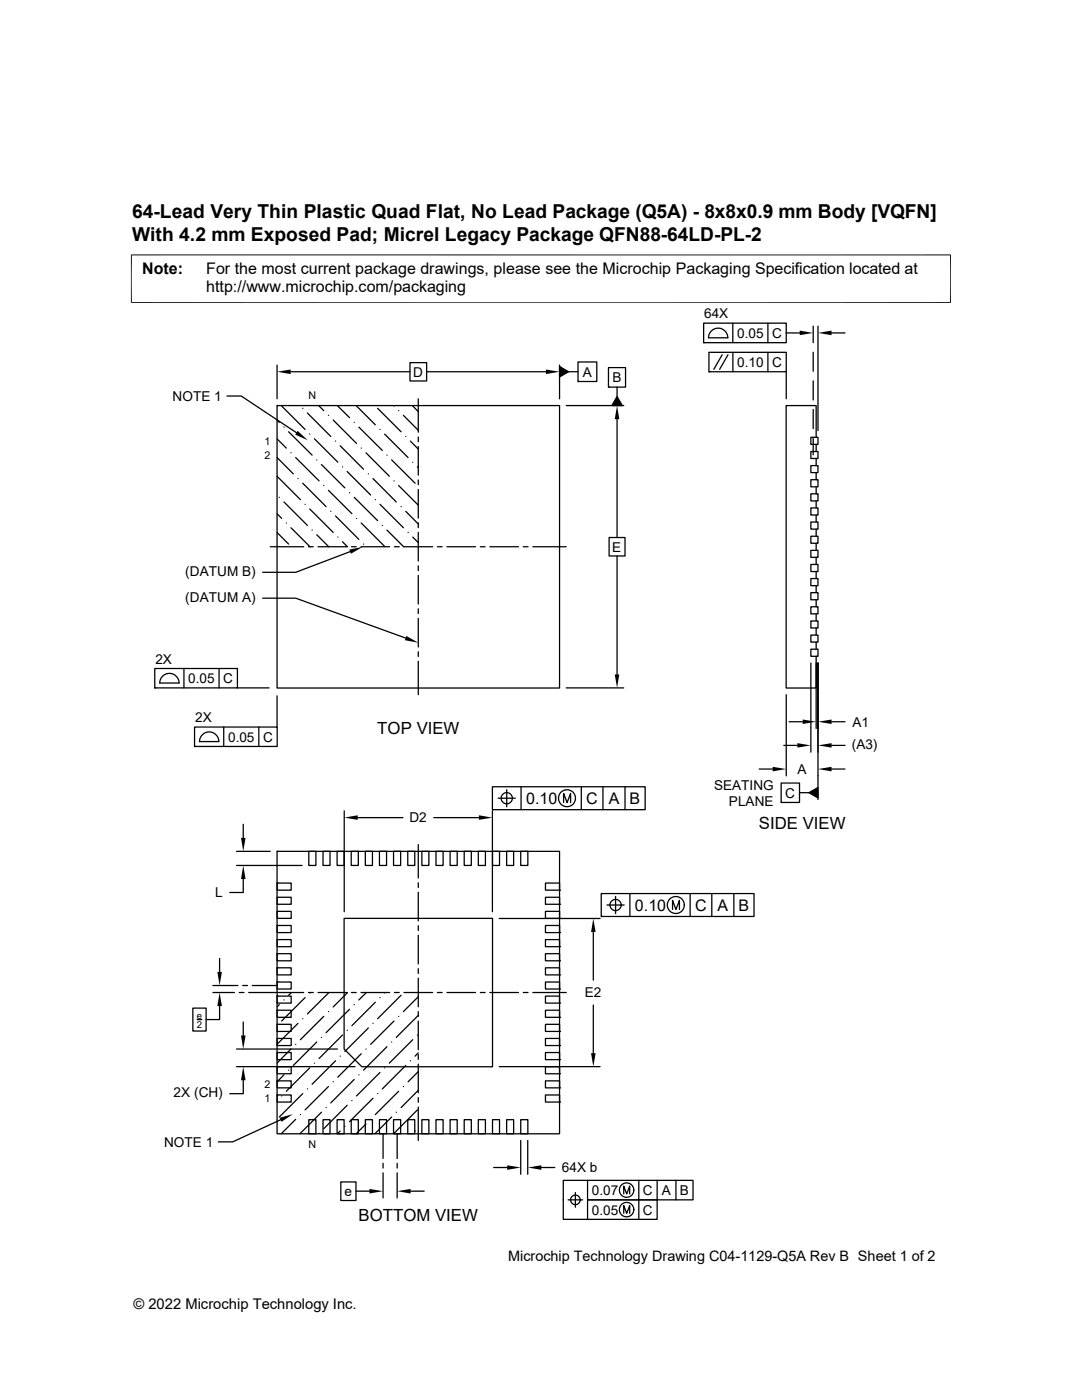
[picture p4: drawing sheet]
<svg xmlns="http://www.w3.org/2000/svg" width="216mm" height="279mm" viewBox="0 0 216 279" stroke-linecap="round" stroke-linejoin="round" font-family="sans-serif">
<g fill="none" stroke="#000" stroke-width=".25">
<path d="M45.3 79h2.8l11.1 7.4M55.3 72.9v6.7M58 74.2h23.8M81.8 72.4h3.3v3.6h-3.3zM83.5 79.6v6.7M85.1 74.2h23.8M111.7 73.2l1.8 1-1.8 1zM111.7 72.9v6.7M113.5 74.2h1.8M115.3 72.2h3.8v3.9h-3.8zM115.3 76.1h.1M121.4 73.4h3.4v3.9h-3.4z"/>
<path d="M121.4 77.3h.1M123.1 79.1l1.1 1.8h-2.1zM123.1 77.3v1.8M140.4 64.5h16.5v3.9h-16.5zM140.4 68.4h.1M141.5 70.3h15.4v3.9h-15.4zM141.5 74.2h.1M144.1 70.8l-1.7 2.9M145.2 67.4a1.93 1.93 0 0 0-1.9-1.9 1.93 1.93 0 0 0-1.9 1.9h3.8M145.3 70.8l-1.7 2.9M146.2 64.5v3.9M146.2 70.3v3.9"/>
<path d="M153.2 64.5v3.9M153.2 70.3v3.9M156.9 66.4h2.7M156.9 74.2v5.4M162.3 65.1v3.3M162.3 70.3v3.8M162.3 76v3.8M163.2 65.1v20.8M165.9 66.4h2.7M55.3 95.1l4.6 4.6M55.3 80.9h56.4v56.4h-56.4zM55.3 80.9h.1"/>
<path d="M55.3 91.3l3.2 3.3M55.3 87.6l1.8 1.8M55.3 83.8l.4 .5M55.7 99.3h.1M56.2 81l4.7 4.7M56.7 85.2h.1M57.6 86.2l4.7 4.6M58.1 90.4h.1M59 91.3l4.7 4.7M59.5 95.5h.1M60.4 96.4l4.7 4.7M60.4 81.5h.1"/>
<path d="M61.3 82.4l4.7 4.7M61.8 86.6h.1M62.7 87.6l4.7 4.6M63.2 91.8h.1M63.6 80.9l1 1.1M64.1 92.7l4.7 4.7M64.6 96.9h.1M65.5 97.9l4.7 4.6M65.5 82.9h.1M66.5 83.8l4.6 4.7M67 88h.1M67.3 80.9l2.4 2.5"/>
<path d="M67.9 89l4.6 4.6M68.3 93.2h.1M69.3 94.1l4.7 4.7M69.7 98.3h.1M70.7 99.3l4.7 4.6M70.7 84.3h.1M71.1 80.9l3.8 3.9M71.6 85.2l4.7 4.7M72.1 89.4h.1M73 90.4l4.7 4.6M73.5 94.6h.1M74.4 95.5l4.7 4.7"/>
<path d="M74.9 99.7h.1M75.4 81.5l4.6 4.7M75.8 85.7h.1M76.8 86.6l4.6 4.7M77.2 90.8h.1M78.1 91.8l4.7 4.6M78.5 80.9l.1 .1M78.6 96h.1M79.5 96.9l4 3.9M79.5 82h.1M80.5 82.9l3 3M81 87.1h.1"/>
<path d="M81.9 88l1.6 1.6M82.3 80.9l1.2 1.2M82.4 92.2h.1M83.3 93.2l.2 .1M83.5 87.2v1M83.5 89.1v5.7M83.5 95.8v.9M83.5 97.7v5.7M113 80.9h11.5M123.1 83.7v23.6M161.8 98.6h1.4v1.4h-1.4zM161.8 95.7h1.4v1.5h-1.4z"/>
<path d="M161.8 92.9h1.4v1.4h-1.4zM161.8 90.1h1.4v1.4h-1.4zM161.8 87.3h1.4v1.4h-1.4zM162.3 81.7v3.8M162.3 87.4v3.4M162.9 87.3v-6.4h-6v56.4h6v-6.3M162.9 88.7v1.4M162.9 91.5v1.4M162.9 94.3v1.4M162.9 97.2v1.4M162.9 100v1.4M52.4 119.4h6.6l21.9 7.9"/>
<path d="M53.9 109.1h6.7M55.3 102.5l.9 .9M55.3 106.3l2.3 2.3M56.7 100.2l4.6 4.7M57.1 104.4h.1M58.1 105.3l3.8 3.8M60.9 100.6h.1M61.6 109.1h.9M61.8 101.6l4.7 4.7M62.3 105.8h.1M63.2 106.7l2.4 2.4M63.5 109.1h5.7"/>
<path d="M66 102h.1M67 103l4.6 4.7M67.4 107.2h.1M68.3 108.1l1 1M69.9 110.1l-10.9 4.1h-6.6M70.1 109.1h1M71.1 103.4h.1M72 109.1h5.7M72.1 104.4l4.7 4.7M72.5 108.6h.1M75.8 100.6l4.7 4.7M76.3 104.9h.1"/>
<path d="M77.2 105.8l3.4 3.3M78.7 109.1h1M80 101.1h.1M80.6 109.1h5.7M81 102l2.5 2.6M81.4 106.3h.1M82.4 107.2l1.1 1.1M83.5 104.4v.9M83.5 106.3v5.7M83.5 112.9v1M83.5 114.8v5.7M87.3 109.1h.9"/>
<path d="M89.2 109.1h5.7M95.8 109.1h1M97.7 109.1h5.8M104.4 109.1h1M106.3 109.1h6.7M121.5 107.3h3.2v3.7h-3.2zM123.1 111v23.6M161.8 118.3h1.4v1.4h-1.4zM161.8 115.5h1.4v1.4h-1.4zM161.8 112.6h1.4v1.5h-1.4zM161.8 109.8h1.4v1.4h-1.4zM161.8 107h1.4v1.4h-1.4z"/>
<path d="M161.8 104.2h1.4v1.4h-1.4zM161.8 101.4h1.4v1.4h-1.4zM162.9 102.8v1.4M162.9 105.6v1.4M162.9 108.4v1.4M162.9 111.2v1.4M162.9 114.1v1.4M162.9 116.9v1.4M162.9 119.7v1.4M30.9 133.4h16.5v3.9h-16.5zM30.9 137.3h.1M32.4 135a1.91 1.91 0 0 1 2.1-.5 1.91 1.91 0 0 1 1.2 1.8h-3.8l.1-.6z"/>
<path d="M36.7 133.4v3.9M43.7 133.4v3.9M47.3 137.3h6.4M55.3 138.9v6.2M83.5 121.5v.9M83.5 123.4v5.7M83.5 130.1v.9M83.5 132v6.6M113 137.3h11.5M156.9 138.6v16.2M161.8 132.3v17.8M161.8 129.6h1.4v1.4h-1.4z"/>
<path d="M161.8 126.7h1.4v1.4h-1.4zM161.8 123.9h1.4v1.4h-1.4zM161.8 121.1h1.4v1.4h-1.4zM162.9 132.3v13.1M162.9 122.5v1.4M162.9 125.3v1.4M162.9 128.1v1.5M163.2 132.3v27.3M38.8 145.1h16.5v3.9h-16.5zM38.8 149h.1M40.4 146.6a1.91 1.91 0 0 1 2.1-.4 1.91 1.91 0 0 1 1.2 1.8h-3.9l.1-.6zM44.6 145.1v3.9"/>
<path d="M51.6 145.1v3.9M98.3 157h30.4v4.6h-30.4zM99.4 159.3h3.4M101.1 157.6v3.4M104 157v4.6M116 157v4.6M120.3 157v4.6M124.7 157v4.6M151.5 153.5h2.7M155.9 156.3h3.6v3.8h-3.6zM156.4 148.8h2.7M157.5 144h2.7"/>
<path d="M159.5 158.2h1.9M161.4 158.2l1.8-1v2zM165.9 144h2.7M165.9 148.8h2.7M165.9 153.5h2.7M47.2 172.7h13.1M47.2 169.9h6.7M48.5 175.4v2.7h-2.7M48.5 164.5v2.7M55.3 169.9h56.4v56.4h-56.4zM55.3 169.9h.1M55.3 176.2h2.8v1.5h-2.8z"/>
<path d="M55.3 176.2h.1M55.3 179.1h2.8v1.4h-2.8zM55.3 179.1h.1M61.6 169.9h1.4v2.8h-1.4zM64.5 169.9h1.3v2.8h-1.3zM67.3 169.9h1.4v2.8h-1.4zM68.7 161.8v20.1M70.1 169.9h1.4v2.8h-1.4zM71.4 163.2h9M72.9 169.9h1.4v2.8h-1.4zM75.7 169.9h1.4v2.8h-1.4zM78.5 169.9h1.4v2.8h-1.4z"/>
<path d="M81.4 169.9h1.4v2.8h-1.4zM83.5 168.6v6.6M83.5 176.2v.9M83.5 178.1v5.7M84.2 169.9h1.4v2.8h-1.4zM86.6 163.2h9M87 169.9h1.4v2.8h-1.4zM89.8 169.9h1.4v2.8h-1.4zM92.6 169.9h1.4v2.8h-1.4zM95.4 169.9h1.5v2.8h-1.5zM98.3 161.6h.1M98.3 161.8v20.1"/>
<path d="M98.3 169.9h1.4v2.8h-1.4zM101.1 169.9h1.4v2.8h-1.4zM103.9 169.9h1.4v2.8h-1.4zM108.8 179.1h2.9v1.4h-2.9zM108.8 176.2h2.9v1.5h-2.9zM111.7 177.7h.1M112.5 160.2v-1.9l.7 1.9 .7-1.9v1.9M120 178.3h30.5v4.6h-30.5zM122.8 178.9v3.4M125.7 178.3v4.6M137.7 178.3v4.6M142 178.3v4.6"/>
<path d="M146.4 178.3v4.6M155.9 160.1h.1M42.5 196.7h5M42.5 198.1h4.3M43.8 191.3v2.7M47.7 198.1h1M48.4 196.7h1M49.6 198.1h11M50.3 196.7h5.1M55.3 181.9h2.8v1.4h-2.8zM55.3 181.9h.1M55.3 184.7h2.8v1.4h-2.8z"/>
<path d="M55.3 184.7h.1M55.3 187.5h2.8v1.4h-2.8zM55.3 187.5h.1M55.3 190.3h2.8v1.4h-2.8zM55.3 190.3h.1M55.3 193.1h2.8v1.5h-2.8zM55.3 193.1h.1M55.3 196h2.8v1.4h-2.8zM55.3 196h.1M55.3 198.8h2.8v1.4h-2.8zM55.3 198.8h.1M56.7 199.6h.1"/>
<path d="M58.1 198.1l-.5 .5M60.9 199.1l-4.7 4.7M61.6 198.1h.9M61.8 198.2h.1M63.5 198.1h5.7M65.6 198.1l-4.3 4.3M68.7 183.3h29.6v29.6h-26.1l-3.5-3.5zM69.3 198.1l-2.8 2.9M70.1 198.1h1M72 198.1h5.7M73.1 198.1l-1.5 1.5M75.8 199.1h.1"/>
<path d="M76.8 198.1v.1M78.7 198.1h1M80 198.6l-4.6 4.7M80.6 198.1h5.7M83.5 184.7v1M83.5 186.6v5.8M83.5 193.3v1M83.5 195.2v5.7M83.5 198.9l-3 3M87.3 198.1h.9M89.2 198.1h5.7M95.8 198.1h1"/>
<path d="M97.7 198.1h5.8M99.6 183.3h20.1M104.4 198.1h1M106.3 198.1h6.7M108.8 198.8h2.9v1.4h-2.9zM108.8 196h2.9v1.4h-2.9zM108.8 193.1h2.9v1.5h-2.9zM108.8 190.3h2.9v1.4h-2.9zM108.8 187.5h2.9v1.4h-2.9zM108.8 184.7h2.9v1.4h-2.9zM108.8 181.9h2.9v1.4h-2.9zM111.7 197.4h.1"/>
<path d="M111.7 194.6h.1M111.7 191.7h.1M111.7 188.9h.1M111.7 186.1h.1M111.7 183.3h.1M111.7 180.5h.1M118.4 186v9.6M120 182.9h.1M121.1 180.6h3.4M134.2 181.5v-1.8l.7 1.8 .7-1.8v1.8M38.5 201.2h2.6v4.6h-2.6zM39.3 203.5h1"/>
<path d="M43.8 200.8v2.7h-2.7M47.2 209.4h20.1M47.2 212.9h23.6M48.5 215.6v2.7h-2.7M48.5 204v2.7M55.3 201.6h2.8v1.4h-2.8zM55.3 201.6h.1M55.3 204.4h2.8v1.4h-2.8zM55.3 204.4h.1M55.3 207.2h2.8v1.5h-2.8zM55.3 207.2h.1M55.3 210.1h2.8v1.4h-2.8z"/>
<path d="M55.3 210.1h.1M55.3 212.9h2.8v1.4h-2.8zM55.3 212.9h.1M55.3 215.7h2.8v1.4h-2.8zM55.3 215.7h.1M55.3 218.5h2.8v1.4h-2.8zM55.3 218.5h.1M55.7 200.5l-.4 .4M56.2 218.7h.1M56.7 214.5l-1.4 1.4M57.6 213.6h.1M58.1 209.4l-2.8 2.8"/>
<path d="M59 208.4h.1M59.5 204.2l-4.2 4.2M60.4 218.2l-4.7 4.7M60.4 203.3h.1M61.3 217.3h.1M61.8 213.1l-4.7 4.7M62.7 212.2h.1M63.2 208l-4.7 4.6M64.1 207h.1M64.6 202.8l-4.7 4.7M65.5 216.9l-4.6 4.6M65.5 201.9h.1"/>
<path d="M66.5 215.9h.1M67 211.7l-4.7 4.7M67.9 210.8h.1M68.3 206.6l-4.6 4.6M69.3 205.6h.1M69.7 201.4l-4.6 4.7M70.2 219.6h.1M70.7 215.4l-4.7 4.7M70.7 200.5h.1M71.6 214.5h.1M72.1 210.3l-4.7 4.7M73 209.4h.1"/>
<path d="M73.5 205.2l-4.7 4.6M74.4 219.2l-4.7 4.7M74.4 204.2h.1M74.9 200l-4.7 4.7M75.4 218.2h.1M75.8 214l-4.7 4.7M76.8 213.1h.1M77.2 208.9l-4.7 4.7M78.1 208h.1M78.6 203.8l-4.6 4.6M79.5 217.8l-4.6 4.6M79.5 202.8h.1"/>
<path d="M80.5 216.9h.1M81 212.6l-4.7 4.7M81.9 211.7h.1M82.4 207.5l-4.7 4.7M83.3 206.6h.1M83.5 217.6l-3.5 3.4M83.5 213.9l-2.1 2M83.5 210.1l-.7 .7M83.5 201.9v.9M83.5 203.8v5.7M83.5 210.5v.9M83.5 212.4v5.7"/>
<path d="M83.5 219v1M83.5 202.6l-4.4 4.4M99.6 212.9h20.1M108.8 218.5h2.9v1.4h-2.9zM108.8 215.7h2.9v1.4h-2.9zM108.8 212.9h2.9v1.4h-2.9zM108.8 210.1h2.9v1.4h-2.9zM108.8 207.2h2.9v1.5h-2.9zM108.8 204.4h2.9v1.4h-2.9zM108.8 201.6h2.9v1.4h-2.9zM111.7 219.9h.1M111.7 217.1h.1"/>
<path d="M111.7 214.3h.1M111.7 211.5h.1M111.7 208.7h.1M111.7 205.8h.1M111.7 203h.1M111.7 200.2h.1M118.4 200.6v9.6M56 223.5l-9.6 4.4h-2.8M59 223.4l-2.9 2.9M59.9 222.4h.1M61.6 223.5h1.4v2.8h-1.4zM63.7 226.2h.1"/>
<path d="M64.1 222l-4.3 4.3M64.5 223.5h1.3v2.8h-1.3zM65.1 221h.1M67.3 223.5h1.4v2.8h-1.4zM67.9 225.7l-.6 .6M68 235.9h3v3.7h-3zM68.8 224.8h.1M69.3 220.6l-4.7 4.7M70.1 223.5h1.4v2.8h-1.4zM71 237.7h2.7M72.9 223.5h1.4v2.8h-1.4zM73 224.3l-1.9 2"/>
<path d="M74 223.4h.1M75.7 223.5h1.4v2.8h-1.4zM76.4 226.2v5M76.4 232.2v.9M76.4 234.1v5M78.1 222.9l-3.3 3.4M78.5 223.5h1.4v2.8h-1.4zM79.1 222h.1M79.2 226.2v5M79.2 232.2v.9M79.2 234.1v5M81.4 223.5h1.4v2.8h-1.4z"/>
<path d="M81.9 237.7h2.7M82.8 225.7h.1M83.3 221.5l-4.7 4.7M83.5 220.9v6.7M84.2 223.5h1.4v2.8h-1.4zM87 223.5h1.4v2.8h-1.4zM89.8 223.5h1.4v2.8h-1.4zM92.6 223.5h1.4v2.8h-1.4zM95.4 223.5h1.5v2.8h-1.5zM98.3 223.5h1.4v2.8h-1.4zM98.5 233h2.7M101.1 223.5h1.4v2.8h-1.4z"/>
<path d="M103.9 227.6v6.8M103.9 223.5h1.4v2.8h-1.4zM105.3 227.6v6.8M108 233h2.7M113.3 239.5h3M114.8 238v2.9M117.2 235.6v3.9h13.9v3.9h-18.7v-7.8h25.9v3.9h-21.1v3.9M124.5 238.3v-1.6l.6 1.6 .5-1.6v1.6M127.5 235.6v7.8M131.1 235.6v3.9M134.9 235.6v3.9M124.5 242.1v-1.5l.6 1.5 .5-1.5v1.5"/>
<circle cx="101.1" cy="159.3" r="1.12"/>
<circle cx="113.1" cy="159.3" r="1.69"/>
<circle cx="122.8" cy="180.6" r="1.12"/>
<circle cx="134.9" cy="180.6" r="1.69"/>
<circle cx="114.8" cy="239.4" r=".96"/>
<circle cx="125" cy="237.5" r="1.44"/>
<circle cx="125" cy="241.4" r="1.44"/>
</g>
<g fill="#000">
<path d="M55.3 74.2l2.7-.5v1zM108.9 73.7l2.8 .5-2.8 .5zM111.7 73.2l1.8 1-1.8 1zM159.6 66l2.7 .4-2.7 .5zM163.2 66.4l2.7-.4v.9zM59.4 86l2 1.9-2.5-1.2zM123.1 80.9l.5 2.8h-.9zM123.1 79.1l1.1 1.8h-2.1zM69.7 109.7l2.7-.6-2.4 1.4zM81.1 126.9l2.4 1.4-2.7-.5zM122.7 134.6h.9l-.5 2.7zM154.2 153l2.7 .5-2.7 .4z"/>
<path d="M159.1 148.3l2.7 .5-2.7 .4zM160.2 143.6l2.7 .4-2.7 .5zM161.4 158.2l1.8-1v2zM163.2 144l2.7-.4v.9zM163.2 148.8l2.7-.5v.9zM163.2 153.5l2.7-.5v.9zM48.1 167.2h.9l-.5 2.7zM48.5 172.7l.5 2.7h-.9zM68.7 163.2l2.7-.5v.9zM95.6 162.7l2.7 .5-2.7 .4zM43.4 194h.9l-.5 2.7zM118.4 183.3l.5 2.7h-1z"/>
<path d="M43.8 198.1l.5 2.7h-.9zM48.1 206.7h.9l-.5 2.7zM48.5 212.9l.5 2.7h-.9zM117.9 210.2h1l-.5 2.7zM55.8 223.1l2.6-.7-2.2 1.5zM73.7 237.3l2.7 .4-2.7 .5zM79.2 237.7l2.7-.4v.9zM101.2 232.6l2.7 .4-2.7 .5zM105.3 233l2.7-.4v.9z"/>
</g>
<path d="M26.1 50.9h163.7M26.2 50.8v9.7M189.7 50.8v9.7M26.1 60.4h163.7" fill="none" stroke="#000" stroke-width=".2"/>
<g font-size="3.8">
<text x="26.4" y="43.5">64-Lead Very Thin Plastic Quad Flat, No Lead Package (Q5A) - 8x8x0.9 mm Body [VQFN]</text>
<text x="26.4" y="48">With 4.2 mm Exposed Pad; Micrel Legacy Package QFN88-64LD-PL-2</text>
</g>
<g font-size="3.3">
<text x="75.3" y="146.6">TOP VIEW</text>
<text x="151.4" y="165.5">SIDE VIEW</text>
<text x="71.6" y="243.6">BOTTOM VIEW</text>
</g>
<g font-size="3.2">
<text x="28.4" y="54.6">Note:</text>
<text x="41.1" y="58.3">http://www.microchip.com/packaging</text>
<text x="41.1" y="54.6">For the most current package drawings, please see the Microchip Packaging Specification located at</text>
<text x="105" y="160.4">0.10</text>
<text x="117" y="160.4">C</text>
<text x="121.5" y="160.4">A</text>
<text x="125.6" y="160.4">B</text>
<text x="126.7" y="181.8">0.10</text>
<text x="138.7" y="181.8">C</text>
<text x="143.2" y="181.8">A</text>
<text x="147.3" y="181.8">B</text>
</g>
<g font-size="2.9">
<text x="101.4" y="251.7">Microchip Technology Drawing C04-1129-Q5A Rev B Sheet 1 of 2</text>
<text x="26.6" y="261.3">© 2022 Microchip Technology Inc.</text>
</g>
<g font-size="2.7">
<text x="140.5" y="63.6">64X</text>
<text x="147.1" y="67.4">0.05</text>
<text x="154.1" y="67.4">C</text>
<text x="82.5" y="75.2">D</text>
<text x="116.3" y="75.2">A</text>
<text x="122.2" y="76.3">B</text>
<text x="147.1" y="73.2">0.10</text>
<text x="154.1" y="73.2">C</text>
<text x="34.4" y="80">NOTE 1</text>
<text x="122.2" y="110.1">E</text>
<text x="37" y="114.9">(DATUM B)</text>
<text x="37" y="120.1">(DATUM A)</text>
<text x="31" y="132.4">2X</text>
<text x="37.6" y="136.3">0.05</text>
<text x="44.6" y="136.3">C</text>
<text x="38.9" y="144.1">2X</text>
<text x="45.5" y="148">0.05</text>
<text x="52.5" y="148">C</text>
<text x="170" y="149.5">(A3)</text>
<text x="170.1" y="145">A1</text>
<text x="159.1" y="154.5">A</text>
<text x="142.5" y="157.6">SEATING</text>
<text x="145.5" y="160.8">PLANE</text>
<text x="156.7" y="159.2">C</text>
<text x="81.7" y="164.1">D2</text>
<text x="42.9" y="179.1">L</text>
<text x="116.7" y="199.1">E2</text>
<text x="34.6" y="219">2X (CH)</text>
<text x="32.7" y="228.8">NOTE 1</text>
<text x="112.1" y="234">64X b</text>
<text x="68.8" y="238.7">e</text>
<text x="118.1" y="238.5">0.07</text>
<text x="128.3" y="238.5">C</text>
<text x="132.1" y="238.5">A</text>
<text x="135.7" y="238.5">B</text>
<text x="118.1" y="242.4">0.05</text>
<text x="128.3" y="242.4">C</text>
</g>
<g font-size="2.1">
<text x="61.6" y="79.6">N</text>
<text x="52.8" y="88.8">1</text>
<text x="52.8" y="91.6">2</text>
<text x="52.8" y="220">1</text>
<text x="52.8" y="217.2">2</text>
<text x="61.6" y="229.1">N</text>
</g>
<g font-size="1.9">
<text x="39.3" y="203.3">e</text>
<text x="39.3" y="205.1">2</text>
</g>
</svg>
